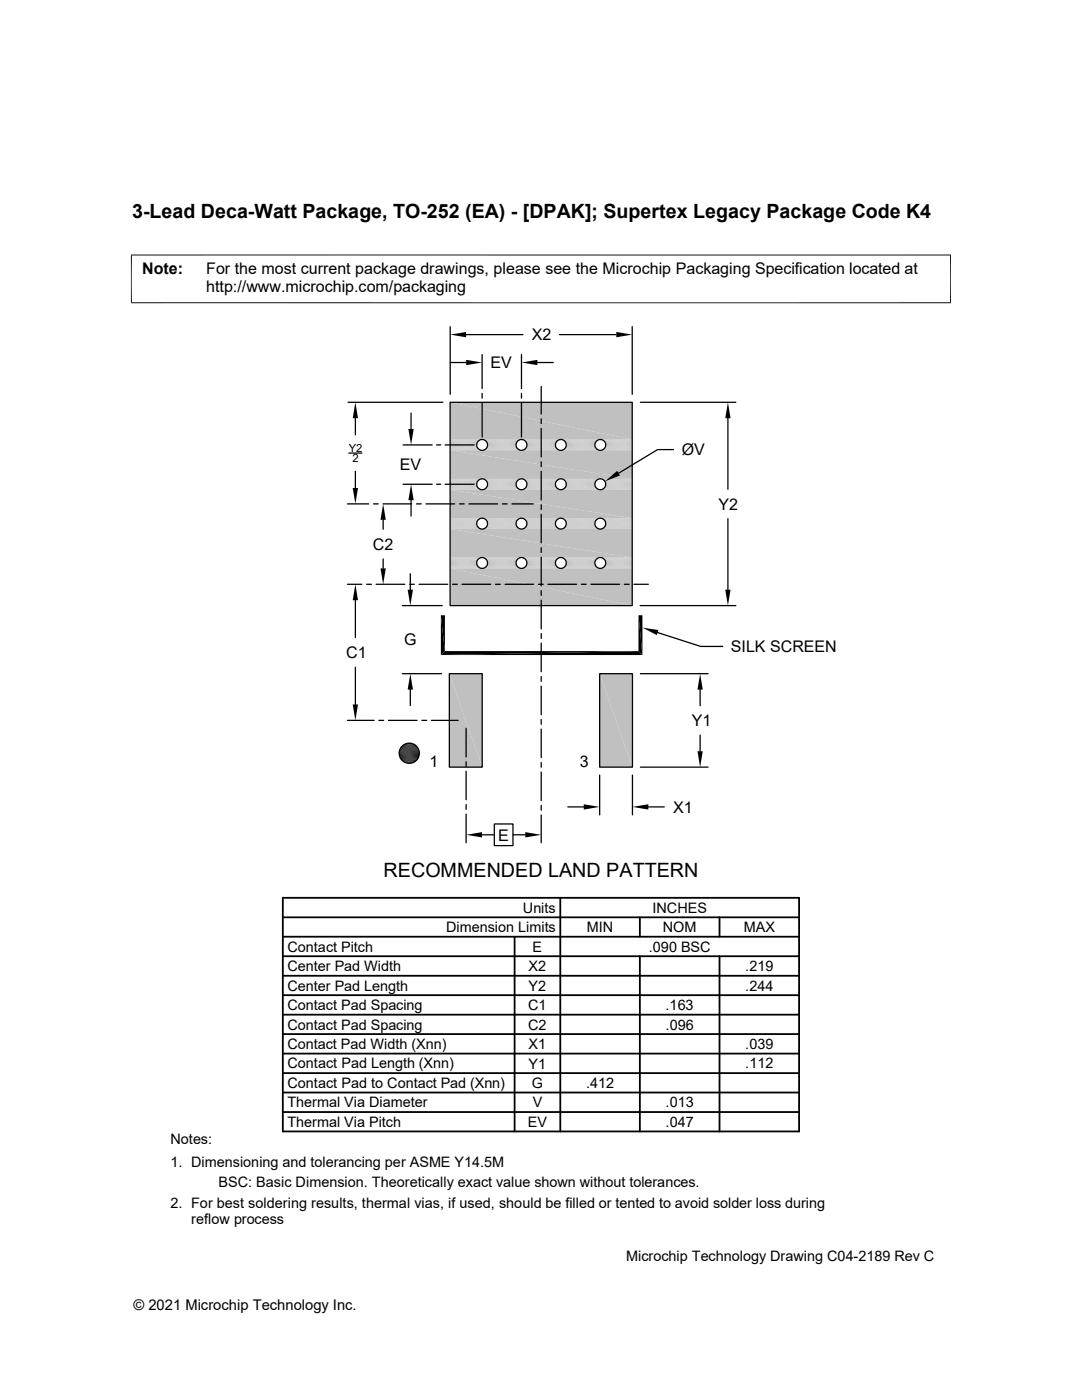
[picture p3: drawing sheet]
<svg xmlns="http://www.w3.org/2000/svg" width="216mm" height="279mm" viewBox="0 0 216 279" stroke-linecap="round" stroke-linejoin="round" font-family="sans-serif">
<g fill="#c0c0c0">
<path d="M89.8 80.3l36.4 7.4h-36.4z"/>
<path d="M89.8 80.3h36.4v7.4z"/>
</g>
<g fill="none" stroke="#c0c0c0" stroke-width=".2">
<path d="M89.8 87.7h6.3M89.8 87.8h6.1M89.8 87.9h5.9M89.8 88h5.7M89.8 88.1h5.6M89.8 88.3h5.5M89.8 88.5h5.4M89.8 88.9h5.3M89.8 89.1h5.4M89.8 89.3h5.5M89.8 89.4h5.6M89.8 89.6h5.7"/>
<path d="M89.8 89.7h5.9M89.8 89.8h6.1M89.8 89.8h6.3M96.3 87.7h7.7M96.3 89.8h7.7M96.5 89.8h7.3M96.5 87.8h7.3M96.7 87.9h6.9M96.7 89.7h6.9M96.9 88h6.5M96.9 89.6h6.5M97 89.4h6.3"/>
<path d="M97 88.1h6.3M97.1 89.3h6M97.1 88.3h6M97.2 88.5h5.9M97.2 89.1h5.9M97.3 88.9h5.7M104.2 89.8h7.6M104.2 87.7h7.6M104.4 87.8h7.2M104.4 89.8h7.2M104.5 87.9h6.9M104.5 89.7h6.9"/>
<path d="M104.7 89.6h6.6M104.7 88h6.6M104.9 88.1h6.2M104.9 89.4h6.2M105 89.3h6M105 88.3h6M105.1 89.1h5.8M105.1 88.5h5.8M105.1 88.9h5.7M112 87.7h7.7M112 89.8h7.7M112.2 87.8h7.3"/>
<path d="M112.2 89.8h7.3M112.4 89.7h6.9M112.4 87.9h6.9M112.6 88h6.5M112.6 89.6h6.5M112.7 89.4h6.3M112.7 88.1h6.3M112.8 88.3h6.1M112.8 89.3h6.1M112.9 89.1h5.9M112.9 88.5h5.9M113 88.9h5.7"/>
<path d="M119.9 87.7h6.3M119.9 89.8h6.3M120.1 89.8h6.1M120.1 87.8h6.1M120.2 87.9h6M120.2 89.7h6M120.4 88h5.8M120.4 89.6h5.8M120.6 89.4h5.6M120.6 88.1h5.6M120.7 89.3h5.5M120.7 88.3h5.5"/>
<path d="M120.8 88.5h5.4M120.8 89.1h5.4M120.8 88.9h5.4"/>
</g>
<path d="M89.8 88.7h5.3M97.3 88.7h5.7M105.1 88.7h5.7M113 88.7h5.7M120.8 88.7h5.4" fill="none" stroke="#c0c0c0" stroke-width=".21"/>
<g fill="#c0c0c0">
<path d="M89.8 89.9l36.4 5.7h-36.4z"/>
<path d="M89.8 89.9h36.4v5.7z"/>
</g>
<g fill="none" stroke="#c0c0c0" stroke-width=".2">
<path d="M89.8 95.6h6.3M89.8 95.6h6.1M89.8 95.7h5.9M89.8 95.8h5.7M89.8 96h5.6M89.8 96.2h5.5M89.8 96.3h5.4M89.8 96.7h5.3M89.8 96.9h5.4M89.8 97.1h5.5M89.8 97.3h5.6M89.8 97.4h5.7"/>
<path d="M89.8 97.5h5.9M89.8 97.6h6.1M89.8 97.7h6.3M96.3 95.6h7.7M96.3 97.7h7.7M96.5 97.6h7.3M96.5 95.6h7.3M96.7 95.7h6.9M96.7 97.5h6.9M96.9 95.8h6.5M96.9 97.4h6.5M97 97.3h6.3"/>
<path d="M97 96h6.3M97.1 97.1h6M97.1 96.2h6M97.2 96.3h5.9M97.2 96.9h5.9M97.3 96.7h5.7M104.2 97.7h7.6M104.2 95.6h7.6M104.4 95.6h7.2M104.4 97.6h7.2M104.5 95.7h6.9M104.5 97.5h6.9"/>
<path d="M104.7 97.4h6.6M104.7 95.8h6.6M104.9 96h6.2M104.9 97.3h6.2M105 97.1h6M105 96.2h6M105.1 96.9h5.8M105.1 96.3h5.8M105.1 96.7h5.7M112 95.6h7.7M112 97.7h7.7M112.2 95.6h7.3"/>
<path d="M112.2 97.6h7.3M112.4 97.5h6.9M112.4 95.7h6.9M112.6 95.8h6.5M112.6 97.4h6.5M112.7 97.3h6.3M112.7 96h6.3M112.8 96.2h6.1M112.8 97.1h6.1M112.9 96.9h5.9M112.9 96.3h5.9M113 96.7h5.7"/>
<path d="M119.9 95.6h6.3M119.9 97.7h6.3M120.1 97.6h6.1M120.1 95.6h6.1M120.2 95.7h6M120.2 97.5h6M120.4 95.8h5.8M120.4 97.4h5.8M120.6 97.3h5.6M120.6 96h5.6M120.7 97.1h5.5M120.7 96.2h5.5"/>
<path d="M120.8 96.3h5.4M120.8 96.9h5.4M120.8 96.7h5.4"/>
</g>
<path d="M89.8 96.5h5.3M97.3 96.5h5.7M105.1 96.5h5.7M113 96.5h5.7M120.8 96.5h5.4" fill="none" stroke="#c0c0c0" stroke-width=".21"/>
<g fill="#c0c0c0">
<path d="M89.8 97.7l36.4 5.7h-36.4z"/>
<path d="M89.8 97.7h36.4v5.7z"/>
</g>
<g fill="none" stroke="#c0c0c0" stroke-width=".2">
<path d="M89.8 103.4h6.3M89.8 103.5h6.1M89.8 103.6h5.9M89.8 103.7h5.7M89.8 103.9h5.6M89.8 104h5.5M89.8 104.4h5.3M89.8 104.6h5.3M89.8 104.8h5.4M89.8 105h5.5M89.8 105.1h5.6M89.8 105.3h5.7"/>
<path d="M89.8 105.4h5.9M89.8 105.5h6.1M89.8 105.6h6.3M96.3 103.4h7.7M96.3 105.6h7.7M96.5 105.5h7.3M96.5 103.5h7.3M96.7 103.6h6.9M96.7 105.4h6.9M96.9 103.7h6.5M96.9 105.3h6.5M97 105.1h6.3"/>
<path d="M97 103.9h6.3M97.1 105h6M97.1 104h6M97.2 104.8h5.9M97.3 104.6h5.7M97.3 104.4h5.7M104.2 105.6h7.6M104.2 103.4h7.6M104.4 103.5h7.2M104.4 105.5h7.2M104.5 103.6h6.9M104.5 105.4h6.9"/>
<path d="M104.7 105.3h6.6M104.7 103.7h6.6M104.9 103.9h6.2M104.9 105.1h6.2M105 105h6M105 104h6M105.1 104.8h5.8M105.1 104.6h5.7M105.1 104.4h5.7M112 103.4h7.7M112 105.6h7.7M112.2 103.5h7.3"/>
<path d="M112.2 105.5h7.3M112.4 105.4h6.9M112.4 103.6h6.9M112.6 103.7h6.5M112.6 105.3h6.5M112.7 105.1h6.3M112.7 103.9h6.3M112.8 104h6.1M112.8 105h6.1M112.9 104.8h5.9M113 104.4h5.7M113 104.6h5.7"/>
<path d="M119.9 103.4h6.3M119.9 105.6h6.3M120.1 105.5h6.1M120.1 103.5h6.1M120.2 103.6h6M120.2 105.4h6M120.4 103.7h5.8M120.4 105.3h5.8M120.6 105.1h5.6M120.6 103.9h5.6M120.7 105h5.5M120.7 104h5.5"/>
<path d="M120.8 104.8h5.4M120.8 104.6h5.4M120.8 104.4h5.4"/>
</g>
<path d="M89.8 104.2h5.4M97.2 104.2h5.9M105.1 104.2h5.8M112.9 104.2h5.9M120.8 104.2h5.4" fill="none" stroke="#c0c0c0" stroke-width=".21"/>
<g fill="#c0c0c0">
<path d="M89.8 105.6l36.4 5.7h-36.4z"/>
<path d="M89.8 105.6h36.4v5.7z"/>
</g>
<g fill="none" stroke="#c0c0c0" stroke-width=".2">
<path d="M89.8 111.3h6.3M89.8 111.3h6.1M89.8 111.4h5.9M89.8 111.6h5.7M89.8 111.7h5.6M89.8 111.9h5.5M89.8 112.1h5.4M89.8 112.3h5.3M89.8 112.4h5.3M89.8 112.8h5.5M89.8 113h5.6M89.8 113.1h5.7"/>
<path d="M89.8 113.3h5.9M89.8 113.4h6.1M89.8 113.4h6.3M96.3 111.3h7.7M96.3 113.4h7.7M96.5 113.4h7.3M96.5 111.3h7.3M96.7 111.4h6.9M96.7 113.3h6.9M96.9 111.6h6.5M96.9 113.1h6.5M97 113h6.3"/>
<path d="M97 111.7h6.3M97.1 112.8h6M97.1 111.9h6M97.2 112.1h5.9M97.3 112.4h5.7M97.3 112.3h5.7M104.2 113.4h7.6M104.2 111.3h7.6M104.4 111.3h7.2M104.4 113.4h7.2M104.5 111.4h6.9M104.5 113.3h6.9"/>
<path d="M104.7 113.1h6.6M104.7 111.6h6.6M104.9 111.7h6.2M104.9 113h6.2M105 112.8h6M105 111.9h6M105.1 112.1h5.8M105.1 112.4h5.7M105.1 112.3h5.7M112 111.3h7.7M112 113.4h7.7M112.2 111.3h7.3"/>
<path d="M112.2 113.4h7.3M112.4 113.3h6.9M112.4 111.4h6.9M112.6 111.6h6.5M112.6 113.1h6.5M112.7 113h6.3M112.7 111.7h6.3M112.8 111.9h6.1M112.8 112.8h6.1M112.9 112.1h5.9M113 112.3h5.7M113 112.4h5.7"/>
<path d="M119.9 111.3h6.3M119.9 113.4h6.3M120.1 113.4h6.1M120.1 111.3h6.1M120.2 111.4h6M120.2 113.3h6M120.4 111.6h5.8M120.4 113.1h5.8M120.6 113h5.6M120.6 111.7h5.6M120.7 112.8h5.5M120.7 111.9h5.5"/>
<path d="M120.8 112.1h5.4M120.8 112.4h5.4M120.8 112.3h5.4"/>
</g>
<path d="M89.8 112.6h5.4M97.2 112.6h5.9M105.1 112.6h5.8M112.9 112.6h5.9M120.8 112.6h5.4" fill="none" stroke="#c0c0c0" stroke-width=".21"/>
<g fill="#c0c0c0">
<path d="M89.8 113.4l36.4 7.5h-36.4z"/>
<path d="M89.8 113.4h36.4v7.5z"/>
<path d="M119.7 134.5l6.5 18.6h-6.5z"/>
<path d="M119.7 134.5h6.5v18.6z"/>
<path d="M89.7 134.5l6.5 18.6h-6.5z"/>
<path d="M89.7 134.5h6.5v18.6z"/>
</g>
<g fill="none" stroke="#000" stroke-width=".25">
<path d="M89.8 65.2v13.5M89.9 72.3h3.1M93 66.8h11.4M96.2 70.8v6.8M96.2 78.5v1M104.1 70.8v6.8M104.1 78.5v1M107.2 72.3h3.2M108 77.1v5.5M111.6 66.8h11.4M126.2 65.2v13.5M69.4 80.3h19"/>
<path d="M69.6 90.4h2.6M70.9 83.5v3.3M70.9 94.1v3.3M80.4 96.6h5.8M80.4 88.8h5.8M82 82.4v3.2M82 99.8v3.2M87.1 96.6h.8M87.1 88.8h.8M88.8 96.6h5.8M88.8 88.8h5.8M89.8 80.3h36.4v40.6h-36.4z"/>
<path d="M96.2 80.4v6.8M104.1 80.4v6.8M108 83.6v.9M108 85.5v5.7M108 92.2v.9M108 94.1v5.7M127.8 80.3h19M134.4 89.7h-3.2l-7.8 4.7M145.2 83.5v14.1M69.3 100.6h4.3M69.3 116.6h2.9M70.9 119.8v7.4"/>
<path d="M73.2 116.6h.9M74.5 100.6h1M75.1 116.6h5.7M76.4 100.6h5.7M76.5 103.7v1.9M76.5 111.5v1.9M81.7 116.6h1M81.9 114.5v3.2M83.1 100.6h1M83.6 116.6h5.7M85 100.6h5.7M90.3 116.6h.9"/>
<path d="M91.7 100.6h.9M92.2 116.6h5.7M93.6 100.6h5.7M98.9 116.6h.9M100.2 100.6h1M100.8 116.6h5.7M102.2 100.6h4.2M107.4 116.6h1M108 100.7v1M108 102.6v5.8M108 109.3v1M108 111.2v5.7"/>
<path d="M108 117.9v.9M108 119.8v5.7M109.3 116.6h5.8M116 116.6h1M117.9 116.6h5.7M124.6 116.6h.9M126.5 116.6h2.9M145.2 103.5v14.2M70.9 133.2v7.4M80.3 120.9h7.9M80.3 134.5h7.8M81.9 137.6v3.2"/>
<path d="M89.7 134.5h6.5v18.6h-6.5zM108 126.4v1M108 128.4v5.7M108 135v1M108 136.9v5.7M119.7 134.5h6.5v18.6h-6.5zM127.7 120.9h19.1M127.8 134.5h13.5M131.2 126.2l8.6 2.8h4.4M139.7 137.6v3.2M69.3 143.8h5.4M75.6 143.8h1"/>
<path d="M77.5 143.8h5.7M84.2 143.8h.9M86.1 143.8h5.3M93 145.4v5.7M93 152v1M93 153.9v5.7M108 143.6v.9M108 145.5v5.7M108 152.2v.9M108 154.1v5.7M119.7 154.7v7.9M126.2 154.7v7.9"/>
<path d="M127.8 153.1h13.5M139.7 146.7v3.2M93 160.6v.9M93 162.5v5.7M96.2 166.6h2.4M98.6 164.4h3.8v4.4h-3.8zM102.4 166.6h2.4M108 160.7v1M108 162.6v5.6M113.3 161h3.2M129.4 161h3.1"/>
<circle cx="96.2" cy="96.6" r="1.07"/>
<circle cx="96.2" cy="88.8" r="1.07"/>
<circle cx="104.1" cy="96.6" r="1.07"/>
<circle cx="104.1" cy="88.8" r="1.07"/>
<circle cx="111.9" cy="96.6" r="1.07"/>
<circle cx="111.9" cy="88.8" r="1.07"/>
<circle cx="119.8" cy="96.6" r="1.07"/>
<circle cx="119.8" cy="88.8" r="1.07"/>
<circle cx="96.2" cy="104.5" r="1.07"/>
<circle cx="96.2" cy="112.4" r="1.07"/>
<circle cx="104.1" cy="112.4" r="1.07"/>
<circle cx="104.1" cy="104.5" r="1.07"/>
<circle cx="111.9" cy="112.4" r="1.07"/>
<circle cx="111.9" cy="104.5" r="1.07"/>
<circle cx="119.8" cy="104.5" r="1.07"/>
<circle cx="119.8" cy="112.4" r="1.07"/>
<circle cx="81.7" cy="150.3" r="2.01"/>
</g>
<g fill="none" stroke="#000" stroke-width=".36">
<path d="M56.4 179.2h103v46.6h-103zM111.8 179.2v46.6M56.4 183.1h103M56.4 186.9h103M56.4 194.7h103M56.4 190.8h103M56.4 198.6h103M102.7 186.9v38.9M127.7 183.1v3.8M127.7 190.8v35M143.6 183.1v3.8M143.6 190.8v35"/>
<path d="M56.4 206.4h103M56.4 210.3h103M56.4 218h103M56.4 214.2h103M56.4 202.5h103M56.4 221.9h103"/>
</g>
<g fill="none" stroke="#000" stroke-width=".2">
<path d="M26.1 50.9h163.7M26.2 50.8v9.7M189.7 50.8v9.7M26.1 60.4h163.7M79.6 150h4.1M79.6 150.2h4.1M79.6 150.4h4.1M79.6 150.6h4.1M79.7 150.8h4M79.7 149.8h4M79.7 149.7h3.9M79.7 151h3.9"/>
<path d="M79.8 151.2h3.7M79.8 149.5h3.7M79.9 149.3h3.6M79.9 151.3h3.6M80 151.5h3.4M80 149.2h3.4M80.1 151.7h3.1M80.1 149h3.1M80.2 151.8h2.9M80.2 148.9h2.9M80.3 148.7h2.7M80.3 151.9h2.7"/>
<path d="M80.5 152h2.3M80.5 148.6h2.3M80.6 148.5h2.1M80.6 152.1h2.1"/>
</g>
<g fill="#000">
<path d="M89.8 66.8l3.2-.5v1zM93 71.8l3.2 .5-3.2 .6zM104.1 72.3l3.1-.5v1.1zM123 66.3l3.2 .5-3.2 .5zM70.4 97.4h1l-.5 3.2zM70.9 80.3l.5 3.2h-1zM82 96.6l.5 3.2h-1zM81.5 85.6h1l-.5 3.2zM120.7 96.1l2.4-2.1 .6 .9zM145.2 80.3l.6 3.2h-1.1zM70.9 116.6l.5 3.2h-1zM75.9 113.4h1.1l-.5 3.2z"/>
<path d="M76.5 100.6l.5 3.1h-1.1zM81.3 117.7h1.1l-.5 3.2zM144.7 117.7h1.1l-.6 3.2zM81.9 134.5l.5 3.1h-1.1zM88 122.8l.8 7.1-.8 .8zM88 130.7l39.4-.8 .8 .8zM88 122.8h.8v7.1zM88 130.7l.8-.8h38.6zM127.4 122.8l.8 7.9-.8-.8zM127.4 122.8h.8v7.9zM128.2 125.3l3.2 .4-.3 1zM139.7 134.5l.5 3.1h-1z"/>
<path d="M70.4 140.6h1l-.5 3.2zM80.6 152.1l1.9 .1zM80.8 148.5l1.9 .1zM80.8 152.2l1.5 .1zM80.8 152.2h1.7zM80.8 148.5h1.7zM81 148.4l1.5 .1zM81 152.3h1.1zM81 152.3h1.3zM81 148.4h1.3zM81.2 148.4h1.1zM81.2 152.3h.7z"/>
<path d="M81.2 152.3h.9zM81.2 148.4h.9zM81.4 148.3l.7 .1zM81.4 152.3h.5zM81.4 148.3h.5zM139.2 149.9h1l-.5 3.2zM93 166.6l3.2-.5v1zM104.8 166.1l3.2 .5-3.2 .5zM116.5 160.5l3.2 .5-3.2 .6zM126.2 161l3.2-.5v1.1z"/>
</g>
<g font-size="3.9">
<text x="26.4" y="43.5">3-Lead Deca-Watt Package, TO-252 (EA) - [DPAK]; Supertex Legacy Package Code K4</text>
<text x="76.5" y="175">RECOMMENDED LAND PATTERN</text>
</g>
<g font-size="3.2">
<text x="28.4" y="54.7">Note:</text>
<text x="41.1" y="58.3">http://www.microchip.com/packaging</text>
<text x="41.1" y="54.7">For the most current package drawings, please see the Microchip Packaging Specification located at</text>
<text x="106.1" y="67.9">X2</text>
<text x="97.9" y="73.5">EV</text>
<text x="79.8" y="93.9">EV</text>
<text x="136" y="90.8">ØV</text>
<text x="143.4" y="101.7">Y2</text>
<text x="74.4" y="109.7">C2</text>
<text x="69.1" y="131.3">C1</text>
<text x="80.6" y="128.8">G</text>
<text x="145.8" y="130.1">SILK SCREEN</text>
<text x="138" y="144.9">Y1</text>
<text x="85.7" y="153.1">1</text>
<text x="115.7" y="153.1">3</text>
<text x="99.4" y="167.7">E</text>
<text x="134.3" y="162.2">X1</text>
</g>
<g font-size="2.9">
<text x="104.3" y="182.2">Units</text>
<text x="130.2" y="182.2">INCHES</text>
<text x="57.3" y="189.9">Contact Pitch</text>
<text x="89" y="186">Dimension Limits</text>
<text x="106.3" y="189.9">E</text>
<text x="117.1" y="186">MIN</text>
<text x="129.5" y="189.9">.090 BSC</text>
<text x="132.3" y="186">NOM</text>
<text x="148.4" y="186">MAX</text>
<text x="57.3" y="193.8">Center Pad Width</text>
<text x="57.3" y="197.7">Center Pad Length</text>
<text x="105.5" y="197.7">Y2</text>
<text x="105.5" y="193.8">X2</text>
<text x="148.7" y="197.7">.244</text>
<text x="148.7" y="193.8">.219</text>
<text x="57.3" y="201.6">Contact Pad Spacing</text>
<text x="105.4" y="201.6">C1</text>
<text x="132.8" y="201.6">.163</text>
<text x="57.3" y="205.5">Contact Pad Spacing</text>
<text x="57.3" y="209.4">Contact Pad Width (Xnn)</text>
<text x="105.4" y="205.5">C2</text>
<text x="105.5" y="209.4">X1</text>
<text x="132.8" y="205.5">.096</text>
<text x="148.7" y="209.4">.039</text>
<text x="57.3" y="213.2">Contact Pad Length (Xnn)</text>
<text x="105.5" y="213.3">Y1</text>
<text x="148.7" y="213.2">.112</text>
<text x="57.3" y="217.1">Contact Pad to Contact Pad (Xnn)</text>
<text x="57.3" y="221">Thermal Via Diameter</text>
<text x="106.1" y="217.1">G</text>
<text x="106.3" y="221">V</text>
<text x="116.9" y="217.1">.412</text>
<text x="132.8" y="221">.013</text>
<text x="57.3" y="224.9">Thermal Via Pitch</text>
<text x="105.3" y="224.9">EV</text>
<text x="132.8" y="224.9">.047</text>
<text x="34" y="228.3">Notes:</text>
<text x="34" y="232.9">1. Dimensioning and tolerancing per ASME Y14.5M</text>
<text x="43.6" y="237">BSC: Basic Dimension. Theoretically exact value shown without tolerances.</text>
<text x="34" y="241">2. For best soldering results, thermal vias, if used, should be filled or tented to avoid solder loss during</text>
<text x="38.1" y="244.3">reflow process</text>
<text x="124.9" y="251.7">Microchip Technology Drawing C04-2189 Rev C</text>
<text x="26.6" y="261.3">© 2021 Microchip Technology Inc.</text>
</g>
<g font-size="2.2">
<text x="69.6" y="90.1">Y2</text>
<text x="70.3" y="92.3">2</text>
</g>
</svg>
